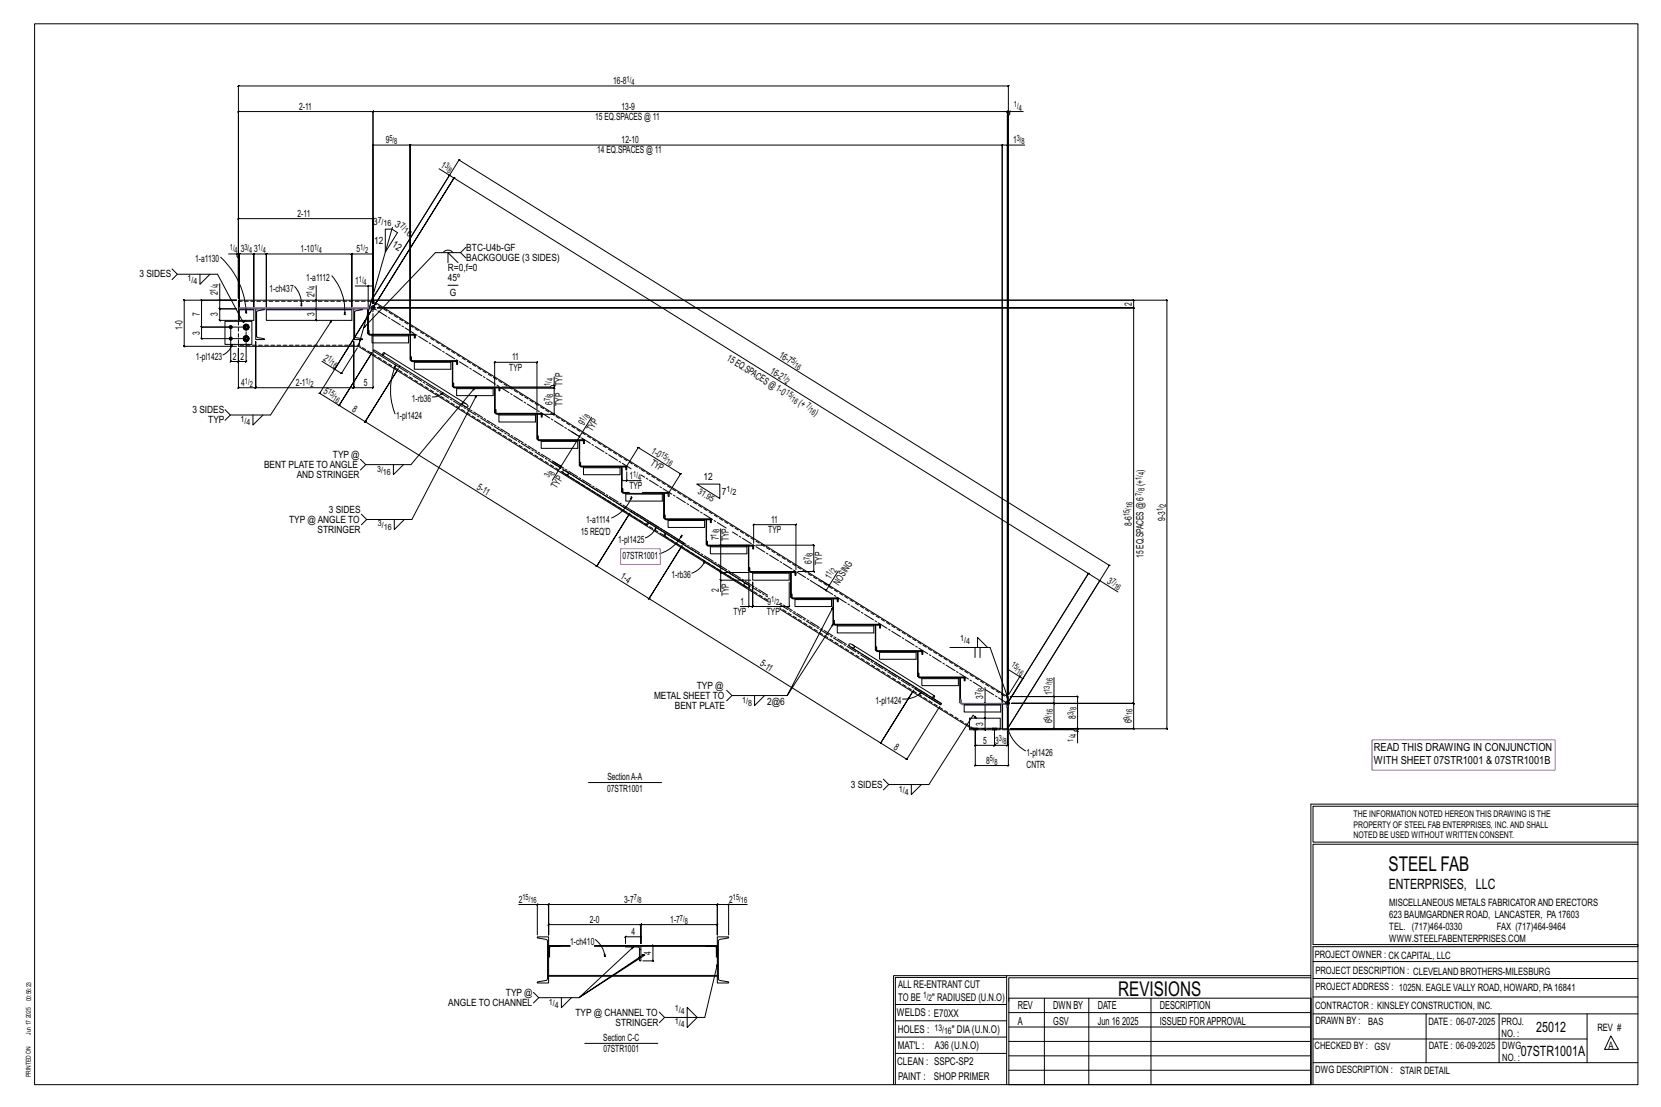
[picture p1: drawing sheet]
<svg xmlns="http://www.w3.org/2000/svg" width="914mm" height="610mm" viewBox="0 0 914 610" stroke-linecap="round" stroke-linejoin="round" font-family="sans-serif">
<g fill="none" stroke="#000" stroke-width=".55">
<path d="M19 13h883v584h-883zM131 62l1-1h-1h74v1l1-1-1 106 1-47-1 1v-1h-74h1l-1 1v-1v44v-103zM555 80h-3h-1h1v307v-307h-1h1h-326h-1h1v104v-104h-1h1h-21h1h-1v87M556 62v-1zM556 61h-1l-1 1 1-1v322M563 61h-7v2l-1 1v319M564 80h-9v303M242 93l5 4-42 67 48-76h-1h1l358 223h-1h1l-56 89 50-80 10 6M247 97l1-1zM247 97l3 1h-1h1l-45 72 45-72h-1h1l349 218h1l-45 71M554 80h1zM126 140h5v1v1v22v-117v1l1-1h-1h424v1v-1v336"/>
<path d="M131 140h1h-1h1v29v-29h-1h1h8h-1h1v29v-29h-1h1h7h-1h1v29v-29h-1h1h47h-1h1v29v-29h-1h1h11h1l-1 27M131 140h-1zM212 126h4l3 2-7 11zM216 125l-11 40M244 139a3 3 0 0 1 5 0M254 139l2 3M256 136l-2 3h-14l-40 41M95 148l3 3h22l14 27 1-2M98 151l-3 3M110 151v6l6-6M121 156v9h9M121 142a44 44 0 0 1 15 30"/>
<path d="M162 158a15 15 0 0 1 4 10M174 157v8M183 152a29 29 0 0 1 7 21M196 157h7v12M203 157l-1 1 1-1zM203 157h2v1l1-1-1 10M247 145v-6l5 6M247 157h5M121 165v1zM121 165v5h9h-9v6v1v-1h10M124 177h15v13h-15zM130 165h-19v1v-1v15h16v19h4h1h-1v-7v7h1h-1h4h1h-1v-16"/>
<path d="M130 165h-29l1 1-1-1v26v-1l1 1h-1h29M131 177v-12h74l-2 7 2-7 350 219v17h-3M132 170h8v1h-8zM132 171v5h8v-5M135 179h1l1 1-1 1h-1l-1-1zM135 172h1M135 171h1v1zM136 172h.1M141 170h5v1h-4l-1 1v13l5 2h-5zM147 170h47v1h-47zM147 171v5h47v-5M166 168h.1"/>
<path d="M166 167v1zM174 165v1zM174 165v5v6M183 177l-34 52h-22l-3-3M189 173h1M190 172v1zM190 173h.1M195 170h5v1h-4l-1 1v13l5 2h-5zM202 170l1 14zM202 173l-3 13zM204 170h3M204 170l1 1"/>
<path d="M205 170h.1M205 167v-106v1l1-1h-1h350l-1 1 1-1v322M205 173v41l1-1-1 1h-10v-1l-1 1 1-26v26v-1l-1 1h1h-54v-1l-1 1 1-26v26v-1l-1 1h1h-10l1-1-1 1v-22M205 169l1 1M205 168v3M206 168v1M128 190v1h-1zM128 190l-2 3-3 2M131 190v1h66l1-4-1 4 226 140M134 180h-23v6v1v-1h24M135 185h1l1 1-1 2h-1l-1-2zM177 199l7 4 21-33-29 47v-1v1l11 6h-1h1l18-29-19 29h1l14 9h1h-1l18-29-18 29h1h-1l128 80h-1h1l18-29-19 29h1l28 18h1h-1l18-29-18 29h1h-1l128 79h-1h1l18-29-19 29h1l14 9h1h-1l18-29"/>
<path d="M197 192l-9 14-4-3M203 182l1 2h24v1l1 1h-1v-1h-24l-1-1zM205 185h20M205 185v4h20v-4M206 193l14 9-15-9zM211 196v-2l46 28M226 185v13zM226 196h1v3h24h1v2h-1v-2h-24h-1zM228 199h20M228 200v3h20v-3M249 199v14zM184 203h1z"/>
<path d="M218 201v1h-1zM218 201a35 35 0 0 0-1 27M220 202l36 22M243 217l1-1-1 1zM244 216l-3 2-3 1M249 211h1v2h24l1 1v1l-1-1h-24l-1-1zM251 214h20M251 214v4h20v-4M261 214l-35 42h-25l-3-3M262 218l-35 68h-25l-3-3M272 214l1 13zM272 213v-13l1-1-1 1h24h-1l1-1v28"/>
<path d="M305 212v1zM305 212v2v-1v1h-30h30v-1v1v14h-7M305 207v5h-1l-1 1h-27M127 229l-3 2M139 229v5l6-5M255 222a2 2 0 0 1 2 2l-2-1zM273 225l1 3h23h1v2l-1-2h-23h-1zM275 228h20M275 229v3h20v-3M296 228v14zM319 240v1zM326 230l-7 10-4-2"/>
<path d="M201 256l-3 3M217 256v5l5-5M296 240l1 2h24l1 1v1h-1v-1h-24l-1-1zM298 243h20M298 243v4h20v-4M304 255l4 3-4 7M308 257l1 1zM310 259a2 2 0 0 1 3 2h-3zM312 260l35 22M319 243v13zM319 240l-10 17v-1v1l-4-3 4 3v-1v1l-1 1M319 255h1v2h24h1v2l-1-2h-24h-1z"/>
<path d="M321 257h20M321 258v3h20v-3M342 257v14zM342 258v7l1-1-1 1h3M345 260v5h8M345 257l6-11v1l1-1h-1l24 15h-1h1l-7 10M311 261l45 28 1-1M345 272h20M345 272v4h20v-4M345 265v-1v1zM346 271h-3v-2h-1l1 2v1h24l1 1v-1l-1-1h-13M347 274h1"/>
<path d="M348 274l-1 1zM348 274a21 21 0 0 1-11 11M348 274h.1M365 272l1 13zM384 267h12v8zM202 286l-3 3M217 286v6l6-6M348 281l28 18v1l-29-18zM361 290v2l-1-1zM361 290a11 11 0 0 1-6 6M366 284l1 2h24l1 2h-1v-2h-24h-1zM366 294v1l45 28"/>
<path d="M368 286h20M368 287v3h20v-3M375 295h.1M375 295v1zM375 295a21 21 0 0 1-12 10M375 295h1M376 300l36 22M389 286v14zM389 298l1 2h24l1 1v1h-1v-1h-24l-1-1zM396 300l1 1zM397 291v9h16M415 299v-10h23h1l-1 25"/>
<path d="M388 309v1h-1zM388 309a13 13 0 0 1-7 7M391 301h20M391 301v4h20v-4M396 319l1 1zM397 300v15h-1l1 1v-1h15h-16l1 1v-1v4M412 301v13zM412 313h1v2h24h1v2l-1-2h-24h-1zM412 316v18h-4M413 319h-16v7M414 315h20M414 316v3h20v-3"/>
<path d="M416 300h32v1v-1v15v-1v1h-9M435 315l1 14zM461 314l-5 8-4-2M605 320h1zM605 320l-6-4h1h-1l-44 71M410 321a2 2 0 0 1 2 3l-2-1zM412 334h1zM429 335l105 66M434 321v13h1h-1h-20h1h-1v-13v13h1h-1h-2M436 327l1 2h23l1 1v1l-1-1h-23l-1-1zM438 330h20M438 330v4h20v-4"/>
<path d="M456 322l1 1zM456 322l-1 3v1l-4-4M459 330v14zM459 334l-26 49 26-39M459 342l1 2h24h1v2h-1v-2h-24h-1zM461 344h20M461 345v4h20v-4M467 355a2 2 0 0 1 3 2l-2-1zM468 356l36 23M469 355l45 28v2M482 344v14zM482 356h1v2h24l1 1v1h-1v-1h-24l-1-1z"/>
<path d="M484 359h20M484 359v4h20v-4M505 359v14zM523 357h22l10 27M537 357v5M538 357v-6l6 6M540 357v5M504 379l14 8v1l-14-9zM505 371h1v2h24h1v2l-1-2h-24zM507 373h21M507 374v4h21v-4M528 373l1 14z"/>
<path d="M542 379v8M555 369l6 4-6 10M561 373h1zM561 373l2 1h1l-9 13M580 373v11h-24h37v-1l1 1h-1v17l1 1-38-1 25 1-1-1v-14l1 1-1-1h-23l24 1-1-1v-3M400 380l3 3h30M403 383l-3 3M415 383v6l6-6M506 382l1-1-1 1zM507 381a14 14 0 0 1-10 4M531 388h20zM531 388v4h20v-4"/>
<path d="M537 395l-1-1-25 38h-22l-3-3M542 387l1 1zM542 387v8l1 1-1-1 1 1-1-1v7h1h-1M552 388v13zM553 387h3M554 388h.1M554 387l1 1M555 384v17zM555 387h.1M555 386l1 1M555 386v3M580 383l1 1z"/>
<path d="M534 401h17v1h-17zM534 401v-6h17v6M536 401h.1M536 402h.1M538 401h.1M538 402h.1M546 401h.1M546 402h.1M548 401h.1M548 402h.1M551 401h1M552 402h39l1 1h1v6"/>
<path d="M555 402v8l-1 1 1-1h-8h1l-1 1v-9v8h1l-1 1v-1h-10v1v-9v20v-1v1h18v-1v1v-20M555 401v1v1zM555 401a20 20 0 0 0 10 12M556 401l87 1-1-1v-236l1 1-1-1h-436h418v1v-1v5v-1v1h-416h416v-1v1v217v1l-67-1h67v1v-1v14v1l-68-1h37l1 1-1-1v2M593 402l1 1zM324 431h40M489 432l-3 3M502 432v6l5-6M722 443v154M722 443h180M902 444h-179v20h179M902 465h-179v55h179v1h-179v76"/>
<path d="M286 498h10v17M296 498h-1h1zM296 498h6v17v-17h93v17M401 498h.1M401 498h-6v17M411 498h-10v17M296 516h6v25h-6l5-1v-1v-21v-1h-5zM302 515v-6h51h-1h1v11v-11h-1h1h42v6M328 517a14 14 0 0 1 5 10M344 520v-4h1h-1h9h-1h1v4M395 516h6v1h-5l-1 1 1 21v1l5 1h-6zM302 521h6h-5v6h-1z"/>
<path d="M302 537h93M302 538h93M302 521h12M308 521h6M327 521h62M327 521h68M333 525v2zM333 527h.1M344 521l8 1v1M349 522l-30 27h-22l-3-3M352 523h1v6h-1zM353 521v2"/>
<path d="M353 526h2l-36 23 34-22M354 521h5v-1l1 1h-1v8h1h-6M389 521h6v6h-1v-6h-5zM395 531l-7 29h-22l-3-3M554 538h-61v59M554 537h168M722 538h-167v13M723 539h179M723 530h179M297 549l-3 3M309 549v6l6-6M378 555l6 5-6 6z"/>
<path d="M493 553h61M555 550h167v47h-167zM555 558h167M575 550v47M599 550v47M634 550v47M723 549h179M723 558h179M785 558v27M825 558v27M874 558v27M322 575h40"/>
<path d="M366 560l-3 3M493 571h61M493 562h61M555 573h167M555 566h167M723 572h151M887 570l4 8h-8zM492 597v-60h62v60M493 580h61M555 589h167M555 581h167M723 585h179"/>
<circle cx="205" cy="170" r="1.1"/>
<circle cx="135" cy="180" r="1.6"/>
<circle cx="135" cy="186" r="1.6"/>
<circle cx="555" cy="387" r="1.1"/>
</g>
<path d="M342 302h21v9h-21zM755 407h101v17h-101z" fill="none" stroke="#f0f" stroke-width=".55"/>
<g fill="#000" stroke="#000" stroke-width=".55">
<circle cx="127" cy="186" r=".9"/>
<circle cx="127" cy="180" r=".9"/>
</g>
<path d="M131 170h73h1v2l-1-2h-73M529 385l1 2h24v1l1 1h-1v-1h-24l-1-1z" fill="none" stroke="#00f" stroke-width=".55"/>
<g fill="none" stroke="#000" stroke-width=".55" stroke-dasharray="2 1.4">
<path d="M131 177v13M131 166h73l148 92M134 179h1h2v2l-2 1-1-1zM135 180h.1M135 180v-1zM135 179h.1M135 179a1.6 1.6 0 0 0-1 1 1.6 1.6 0 0 0 1 2M135 179h1zM135 179h2M136 179v1zM136 180h.1M136 179h-1l-1 1 1 1h1"/>
<path d="M137 179v1M203 172l-1 1zM134 186l1-1 2 1v1l-2 1-1-1zM135 180v1zM135 186v1zM135 181h.1M135 186h.1M135 187h.1M135 182l2-1M135 181h1zM135 185a1.6 1.6 0 0 0-1 1 1.6 1.6 0 0 0 1 2M135 188h2"/>
<path d="M135 187h1zM135 186h1zM135 185h2M136 181h.1M136 187h.1M136 186h.1M136 181l1-1-1-1M136 185h-1l-1 1 1 2h1M136 188l1-2-1-1M136 180v1zM136 186v1zM137 181v-1"/>
<path d="M137 188v-2M137 185v1M199 186l-1 1zM211 196h.1M211 196v-1M211 195v-1M353 259l202 125M356 288v1M357 288h-1M357 288h.1M366 295h.1M366 295v-1"/>
<path d="M423 330l-226-140h-66M514 384v1M514 383v1M514 383h.1M534 401h1h16M536 401h.1M536 401v1M536 402h.1M536 401l-107-66M536 402v-1M537 401v1zM537 402v-1"/>
<path d="M537 402l1-1M537 401h.1M538 402v-1M538 402h.1M546 401h1M546 401v1M547 402h-1M547 402v-1M547 401v1zM547 402l1-1M547 401h1M548 402v-1"/>
<path d="M548 402h.1M552 401h.1"/>
<circle cx="135" cy="180" r=".9"/>
<circle cx="135" cy="186" r=".9"/>
</g>
<g fill="none" stroke="#000" stroke-width=".55" stroke-dasharray="5.8 1 1 1">
<path d="M205 171v-1h-1M229 185v-1h-1M252 200v-1h-1M220 202l203 127M275 214v-1h-1M298 229v-1h-1M322 243v-1h-1M345 258v-1h-1M347 258l-142-88M368 272v-1h-1M392 287v-1h-1M400 291l-47-29"/>
<path d="M415 301v-1h-1M438 316v-1h-1M423 328l-167-104M429 333l89 55M461 330v-1h-1M485 345v-1h-1M508 359v-1h-1M531 374v-1h-1M541 379l-138-86M518 387l-89-55M555 388v-1h-1M555 387l-13-7"/>
</g>
<g font-size="11.2">
<text x="764" y="480">STEEL FAB</text>
<text x="616" y="548">REVISIONS</text>
</g>
<g font-size="7.9">
<text x="765" y="490">ENTERPRISES, LLC</text>
<text x="846" y="569">25012</text>
<text x="837" y="581">07STR1001A</text>
</g>
<g font-size="6.1">
<text x="756" y="414">READ THIS DRAWING IN CONJUNCTION</text>
<text x="756" y="421">WITH SHEET 07STR1001 &amp; 07STR1001B</text>
<text x="560" y="556">REV</text>
<text x="580" y="556">DWN BY</text>
<text x="604" y="556">DATE</text>
<text x="639" y="556">DESCRIPTION</text>
<text x="560" y="564">A</text>
<text x="580" y="564">GSV</text>
<text x="604" y="564">Jun 16</text>
<text x="618" y="564">2025</text>
<text x="639" y="564">ISSUED FORAPPROVAL</text>
</g>
<g font-size="5.9">
<text x="494" y="560">WELDS : E70XX</text>
<text x="494" y="569">HOLES :</text>
<text x="524" y="569">&quot; DIA(U.N.O)</text>
<text x="494" y="578">MAT'L :</text>
<text x="515" y="578">A36 (U.N.O)</text>
<text x="494" y="586">CLEAN : SSPC-SP2</text>
<text x="495" y="595">PAINT :</text>
<text x="514" y="595">SHOP PRIMER</text>
</g>
<g font-size="5.8">
<text x="494" y="544">ALL RE-ENTRANT CUT</text>
<text x="494" y="551">TO BE</text>
<text x="513" y="551">&quot; RADIUSED (U.N.O)</text>
</g>
<g font-size="5.6">
<text x="765" y="499">MISCELLANEOUS METALS FABRICATORAND ERECTORS</text>
<text x="765" y="505">623 BAUMGARDNER ROAD, LANCASTER, PA17603</text>
<text x="765" y="512">TEL. (717)464-0330</text>
<text x="824" y="512">FAX (717)464-9464</text>
<text x="765" y="519">WWW.STEELFABENTERPRISES.COM</text>
<text x="724" y="528">PROJECT OWNER : CK CAPITAL, LLC</text>
<text x="724" y="537">PROJECT DESCRIPTION : CLEVELAND BROTHERS-MILESBURG</text>
<text x="724" y="545">PROJECTADDRESS : 1025N. EAGLE VALLY ROAD, HOWARD, PA16841</text>
<text x="724" y="556">CONTRACTOR : KINSLEY CONSTRUCTION, INC.</text>
<text x="724" y="564">DRAWN BY :</text>
<text x="753" y="564">BAS</text>
<text x="786" y="564">DATE : 06-07-2025</text>
<text x="827" y="564">PROJ.</text>
<text x="879" y="568">REV #</text>
<text x="827" y="571">NO. :</text>
<text x="724" y="578">CHECKED BY : GSV</text>
<text x="787" y="578">DATE : 06-09-2025</text>
<text x="827" y="578">DWG</text>
<text x="886" y="578">A</text>
<text x="827" y="584">NO. :</text>
<text x="724" y="591">DWG DESCRIPTION : STAIR DETAIL</text>
</g>
<g font-size="5.5">
<text x="338" y="46">16-8</text>
<text x="165" y="60">2-11</text>
<text x="328" y="66">15 EQ.SPACES @ 11</text>
<text x="342" y="60">13-9</text>
<text x="212" y="79">9</text>
<text x="342" y="79">12-10</text>
<text x="558" y="79">1</text>
<text x="329" y="84">14 EQ.SPACES @ 11</text>
<text x="242" y="92" transform="rotate(32 242 92)">1</text>
<text x="164" y="119">2-11</text>
<text x="205" y="124">3</text>
<text x="217" y="125" transform="rotate(32 217 125)">3</text>
<text x="206" y="134">12</text>
<text x="215" y="136" transform="rotate(32 215 136)">12</text>
<text x="133" y="139">3</text>
<text x="140" y="139">3</text>
<text x="166" y="139">1-10</text>
<text x="196" y="139">5</text>
<text x="257" y="138">BTC-U4b-GF</text>
<text x="257" y="144">BACKGOUGE (3 SIDES)</text>
<text x="107" y="144">1-a1130</text>
<text x="247" y="149">R=0,f=0</text>
<text x="77" y="153">3 SIDES</text>
<text x="169" y="155">1-a1112</text>
<text x="247" y="155">45º</text>
<text x="148" y="161">1-ch437</text>
<text x="196" y="156">1</text>
<text x="120" y="163" transform="rotate(-90 120 163)">2</text>
<text x="173" y="164" transform="rotate(-90 173 164)">2</text>
<text x="248" y="163">G</text>
<text x="110" y="174" transform="rotate(-90 110 174)">7</text>
<text x="623" y="168" transform="rotate(-90 623 168)">2</text>
<text x="120" y="174" transform="rotate(-90 120 174)">3</text>
<text x="173" y="174" transform="rotate(-90 173 174)">3</text>
<text x="100" y="182" transform="rotate(-90 100 182)">1-0</text>
<text x="110" y="184" transform="rotate(-90 110 184)">3</text>
<text x="428" y="197" transform="rotate(32 428 197)">16-7</text>
<text x="108" y="198">1-pl1423</text>
<text x="128" y="198">2</text>
<text x="132" y="198">2</text>
<text x="178" y="198" transform="rotate(32 178 198)">2</text>
<text x="282" y="199">11</text>
<text x="400" y="198" transform="rotate(32 400 198)">15EQ.SPACES@1-0</text>
<text x="280" y="204">TYP</text>
<text x="424" y="205" transform="rotate(32 424 205)">16-2</text>
<text x="133" y="213">4</text>
<text x="163" y="213">2-1</text>
<text x="200" y="213">5</text>
<text x="178" y="216" transform="rotate(32 178 216)">5</text>
<text x="227" y="221">1-rb36</text>
<text x="106" y="228">3 SIDES</text>
<text x="194" y="226" transform="rotate(32 194 226)">8</text>
<text x="304" y="223" transform="rotate(-90 304 223)">6</text>
<text x="310" y="223" transform="rotate(-90 310 223)">TYP TYP</text>
<text x="439" y="223" transform="rotate(32 439 223)">(+</text>
<text x="115" y="233">TYP</text>
<text x="218" y="231">1-pl1424</text>
<text x="448" y="228" transform="rotate(32 448 228)">)</text>
<text x="321" y="235" transform="rotate(-58 321 235)">9</text>
<text x="326" y="238" transform="rotate(-58 326 238)">TYP</text>
<text x="358" y="250" transform="rotate(32 358 250)">1-0</text>
<text x="145" y="258">BENT PLATE TO ANGLE</text>
<text x="183" y="252">TYP @</text>
<text x="358" y="256" transform="rotate(32 358 256)">TYP</text>
<text x="163" y="263">AND STRINGER</text>
<text x="347" y="264">1</text>
<text x="630" y="260" transform="rotate(-90 630 260)">)</text>
<text x="262" y="269" transform="rotate(32 262 269)">5-11</text>
<text x="306" y="269" transform="rotate(-58 306 269)">TYP</text>
<text x="346" y="269">TYP</text>
<text x="387" y="265">12</text>
<text x="630" y="268" transform="rotate(-90 630 268)">(+</text>
<text x="397" y="272">7</text>
<text x="159" y="288">TYP @ ANGLE TO</text>
<text x="181" y="282">3 SIDES</text>
<text x="424" y="288">11</text>
<text x="641" y="287" transform="rotate(-90 641 287)">9-3</text>
<text x="175" y="293">STRINGER</text>
<text x="323" y="288">1-a1114</text>
<text x="423" y="293">TYP</text>
<text x="623" y="290" transform="rotate(-90 623 290)">8-6</text>
<text x="320" y="295">15 REQ'D</text>
<text x="340" y="299">1-pl1425</text>
<text x="396" y="298" transform="rotate(-90 396 298)">7</text>
<text x="401" y="298" transform="rotate(-90 401 298)">TYP</text>
<text x="343" y="308">07STR1001</text>
<text x="447" y="311" transform="rotate(-90 447 311)">6</text>
<text x="453" y="311" transform="rotate(-90 453 311)">TYP</text>
<text x="630" y="307" transform="rotate(-90 630 307)">15 EQ.SPACES @ 6</text>
<text x="341" y="318" transform="rotate(32 341 318)">1-4</text>
<text x="370" y="318">1-rb36</text>
<text x="457" y="319" transform="rotate(-58 457 319)">1</text>
<text x="462" y="322" transform="rotate(-58 462 322)">NOSING</text>
<text x="609" y="321" transform="rotate(32 609 321)">3</text>
<text x="396" y="326" transform="rotate(-90 396 326)">2</text>
<text x="401" y="328" transform="rotate(-90 401 328)">TYP</text>
<text x="408" y="333">1</text>
<text x="423" y="333">9</text>
<text x="404" y="339">TYP</text>
<text x="422" y="339">TYP</text>
<text x="418" y="366" transform="rotate(32 418 366)">5-11</text>
<text x="384" y="379">TYP @</text>
<text x="579" y="383" transform="rotate(-90 579 383)">1</text>
<text x="360" y="385">METAL SHEET TO</text>
<text x="422" y="388">2@6</text>
<text x="482" y="388">1-pl1424</text>
<text x="541" y="385" transform="rotate(-90 541 385)">3</text>
<text x="372" y="390">BENT PLATE</text>
<text x="592" y="396" transform="rotate(-90 592 396)">8</text>
<text x="541" y="400" transform="rotate(-90 541 400)">3</text>
<text x="579" y="398" transform="rotate(-90 579 398)">6</text>
<text x="623" y="398" transform="rotate(-90 623 398)">6</text>
<text x="492" y="412" transform="rotate(32 492 412)">8</text>
<text x="541" y="409">5</text>
<text x="548" y="409">3</text>
<text x="565" y="416">1-pl1426</text>
<text x="543" y="421">8</text>
<text x="565" y="423">CNTR</text>
<text x="334" y="430">SectionA-A</text>
<text x="334" y="436">07STR1001</text>
<text x="468" y="434">3 SIDES</text>
<text x="286" y="497">2</text>
<text x="344" y="497">3-7</text>
<text x="401" y="497">2</text>
<text x="325" y="508">2-0</text>
<text x="369" y="508">1-7</text>
<text x="348" y="515">4</text>
<text x="314" y="520">1-ch410</text>
<text x="358" y="526" transform="rotate(-90 358 526)">4</text>
<text x="278" y="548">TYP @</text>
<text x="247" y="554">ANGLE TO CHANNEL</text>
<text x="317" y="559">TYP @ CHANNEL TO</text>
<text x="339" y="565">STRINGER</text>
<text x="332" y="573">Section C-C</text>
<text x="332" y="580">07STR1001</text>
</g>
<g font-size="5">
<text x="745" y="450">THE INFORMATION NOTED HEREON THIS DRAWING IS THE</text>
<text x="745" y="456">PROPERTY OF STEEL FAB ENTERPRISES, INC.AND SHALL</text>
<text x="745" y="462">NOTED BE USED WITHOUT WRITTEN CONSENT.</text>
<text x="508" y="550">1/</text>
<text x="511" y="551">2</text>
<text x="515" y="568">13/</text>
<text x="520" y="570">16</text>
</g>
<g font-size="4.7">
<text x="345" y="45">1/</text>
<text x="348" y="47">4</text>
<text x="558" y="59">1/</text>
<text x="561" y="61">4</text>
<text x="214" y="78">5/</text>
<text x="560" y="78">3/</text>
<text x="217" y="79">8</text>
<text x="562" y="79">8</text>
<text x="245" y="92" transform="rotate(32 245 92)">3/</text>
<text x="246" y="95" transform="rotate(32 246 95)">8</text>
<text x="208" y="123">7/</text>
<text x="211" y="125">16</text>
<text x="220" y="125" transform="rotate(32 220 125)">7/</text>
<text x="222" y="128" transform="rotate(32 222 128)">16</text>
<text x="127" y="138">1/</text>
<text x="135" y="138">3/</text>
<text x="142" y="138">1/</text>
<text x="173" y="138">1/</text>
<text x="198" y="138">1/</text>
<text x="129" y="139">4</text>
<text x="137" y="139">4</text>
<text x="145" y="139">4</text>
<text x="175" y="139">4</text>
<text x="201" y="139">2</text>
<text x="103" y="155">1/</text>
<text x="198" y="155">1/</text>
<text x="107" y="157">4</text>
<text x="119" y="161" transform="rotate(-90 119 161)">1/</text>
<text x="120" y="158" transform="rotate(-90 120 158)">4</text>
<text x="172" y="162" transform="rotate(-90 172 162)">1/</text>
<text x="173" y="159" transform="rotate(-90 173 159)">4</text>
<text x="200" y="157">4</text>
<text x="180" y="198" transform="rotate(32 180 198)">1/</text>
<text x="181" y="201" transform="rotate(32 181 201)">16</text>
<text x="435" y="199" transform="rotate(32 435 199)">5/</text>
<text x="437" y="202" transform="rotate(32 437 202)">16</text>
<text x="305" y="210" transform="rotate(-90 305 210)">4</text>
<text x="431" y="208" transform="rotate(32 431 208)">1/</text>
<text x="135" y="211">1/</text>
<text x="137" y="213">2</text>
<text x="168" y="211">1/</text>
<text x="171" y="213">2</text>
<text x="303" y="213" transform="rotate(-90 303 213)">1/</text>
<text x="432" y="211" transform="rotate(32 432 211)">2</text>
<text x="180" y="216" transform="rotate(32 180 216)">15/</text>
<text x="183" y="220" transform="rotate(32 183 220)">16</text>
<text x="303" y="221" transform="rotate(-90 303 221)">7/</text>
<text x="305" y="218" transform="rotate(-90 305 218)">8</text>
<text x="432" y="217" transform="rotate(32 432 217)">15/</text>
<text x="435" y="221" transform="rotate(32 435 221)">16</text>
<text x="444" y="224" transform="rotate(32 444 224)">7/</text>
<text x="445" y="227" transform="rotate(32 445 227)">16</text>
<text x="132" y="232">1/</text>
<text x="321" y="232" transform="rotate(-58 321 232)">1/</text>
<text x="324" y="231" transform="rotate(-58 324 231)">8</text>
<text x="136" y="234">4</text>
<text x="363" y="251" transform="rotate(32 363 251)">15/</text>
<text x="366" y="255" transform="rotate(32 366 255)">16</text>
<text x="208" y="260">3/</text>
<text x="211" y="261">16</text>
<text x="302" y="263" transform="rotate(-58 302 263)">3/</text>
<text x="305" y="262" transform="rotate(-58 305 262)">8</text>
<text x="349" y="262">1/</text>
<text x="630" y="262" transform="rotate(-90 630 262)">4</text>
<text x="351" y="264">4</text>
<text x="628" y="264" transform="rotate(-90 628 264)">1/</text>
<text x="384" y="271" transform="rotate(32 384 271)">31.95</text>
<text x="400" y="271">1/</text>
<text x="403" y="273">2</text>
<text x="628" y="273" transform="rotate(-90 628 273)">7/</text>
<text x="630" y="271" transform="rotate(-90 630 271)">8</text>
<text x="624" y="280" transform="rotate(-90 624 280)">16</text>
<text x="640" y="282" transform="rotate(-90 640 282)">1/</text>
<text x="642" y="279" transform="rotate(-90 642 279)">2</text>
<text x="622" y="284" transform="rotate(-90 622 284)">15/</text>
<text x="208" y="290">3/</text>
<text x="211" y="292">16</text>
<text x="396" y="293" transform="rotate(-90 396 293)">8</text>
<text x="395" y="296" transform="rotate(-90 395 296)">1/</text>
<text x="446" y="309" transform="rotate(-90 446 309)">7/</text>
<text x="447" y="306" transform="rotate(-90 447 306)">8</text>
<text x="457" y="317" transform="rotate(-58 457 317)">1/</text>
<text x="460" y="316" transform="rotate(-58 460 316)">2</text>
<text x="611" y="321" transform="rotate(32 611 321)">7/</text>
<text x="613" y="324" transform="rotate(32 613 324)">16</text>
<text x="425" y="332">1/</text>
<text x="427" y="333">2</text>
<text x="529" y="353">1/</text>
<text x="532" y="355">4</text>
<text x="556" y="367" transform="rotate(32 556 367)">15/</text>
<text x="559" y="371" transform="rotate(32 559 371)">16</text>
<text x="580" y="377" transform="rotate(-90 580 377)">16</text>
<text x="540" y="383" transform="rotate(-90 540 383)">7/</text>
<text x="542" y="380" transform="rotate(-90 542 380)">8</text>
<text x="578" y="381" transform="rotate(-90 578 381)">13/</text>
<text x="409" y="387">1/</text>
<text x="412" y="389">8</text>
<text x="580" y="394" transform="rotate(-90 580 394)">16</text>
<text x="591" y="394" transform="rotate(-90 591 394)">3/</text>
<text x="593" y="391" transform="rotate(-90 593 391)">8</text>
<text x="624" y="394" transform="rotate(-90 624 394)">16</text>
<text x="578" y="396" transform="rotate(-90 578 396)">9/</text>
<text x="622" y="396" transform="rotate(-90 622 396)">9/</text>
<text x="593" y="406" transform="rotate(-90 593 406)">4</text>
<text x="550" y="408">3/</text>
<text x="552" y="410">8</text>
<text x="591" y="408" transform="rotate(-90 591 408)">1/</text>
<text x="545" y="419">5/</text>
<text x="547" y="421">8</text>
<text x="495" y="436">1/</text>
<text x="498" y="438">4</text>
<text x="288" y="496">15/</text>
<text x="292" y="498">16</text>
<text x="349" y="496">7/</text>
<text x="352" y="498">8</text>
<text x="404" y="496">15/</text>
<text x="408" y="498">16</text>
<text x="374" y="507">7/</text>
<text x="377" y="509">8</text>
<text x="302" y="553">1/</text>
<text x="305" y="555">4</text>
<text x="371" y="557">1/</text>
<text x="375" y="558">4</text>
<text x="371" y="564">1/</text>
<text x="375" y="566">4</text>
</g>
<g font-size="3.7">
<text x="17" y="551" transform="rotate(-90 17 551)">00:56:23</text>
<text x="17" y="561" transform="rotate(-90 17 561)">2025</text>
<text x="17" y="570" transform="rotate(-90 17 570)">Jun 17</text>
<text x="17" y="593" transform="rotate(-90 17 593)">PRINTED ON</text>
</g>
</svg>
